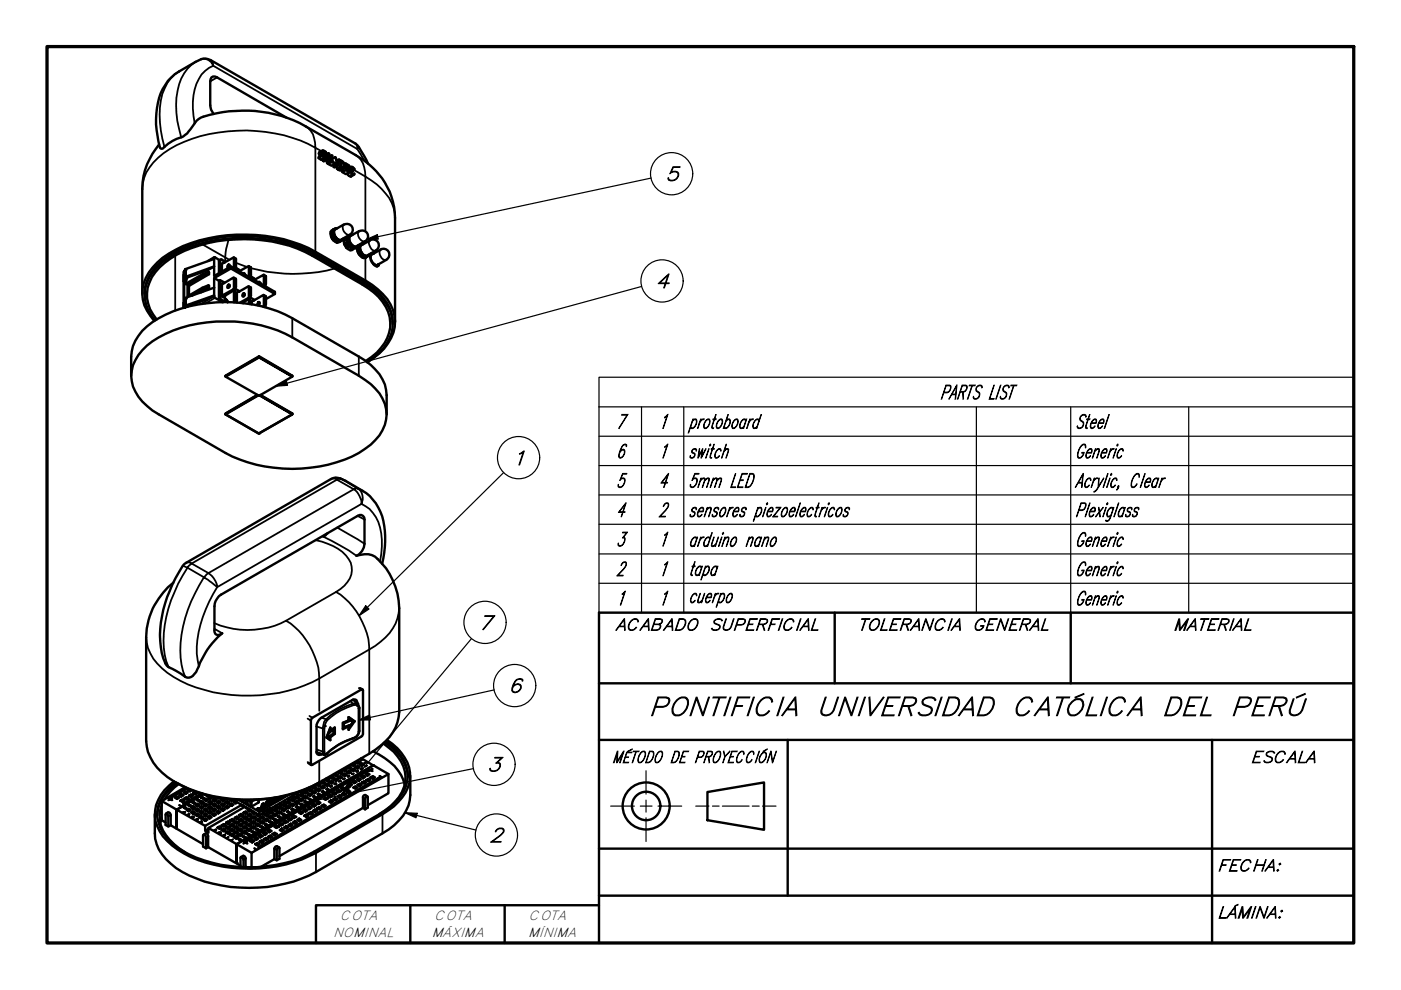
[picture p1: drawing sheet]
<svg xmlns="http://www.w3.org/2000/svg" width="297mm" height="210mm" viewBox="0 0 297 210" stroke-linecap="round" stroke-linejoin="round" font-family="sans-serif">
<!-- layer: Visible Narrow (ISO) -->
<g fill="none" stroke="#000" stroke-width=".38">
<path d="M38 15.1a9 9 0 0 0-4.1 7.7 23.4 23.4 0 0 0 1 8.4M41.5 13.1a8.8 8.8 0 0 0-3.8 6.1 20.3 20.3 0 0 0 .7 9.9M42.7 12.5a2.06 2.06 0 0 1 2.5 1.4l-.2-.7-.4-.5M46 16.4l-1.4 .8M41.3 26.1a13.1 13.1 0 0 1 1.4-10.3l1.6-1.4 .9-.5 30.6 17.7 1.4 2.4M64.8 26.8a4.2 4.2 0 0 1 2 3.5l.1 1a32.5 32.5 0 0 0-20.6-3.2 24.9 24.9 0 0 0-12.8 5.3 8.7 8.7 0 0 0-3.3 6.7M68.1 32l-1.2-.7v22.1M68.3 32.1l-.7 .4M68.4 32.4l-.7 .4M68.6 32.7l-.3 .2M68.7 32.1l-.2 .2M68.7 33.4l-.7 .4"/>
<path d="M68.8 32.9l-.3 .2M69 33.2l-.2 .1M69 32.5l.2 .2M69 33.5l-.7 .4M69.9 33.1h.1M70.5 33.4l.2 .1M71.4 33.9l.1 .1M72.5 35.5l-.8 .5M72.5 34.3l-.2 .1M72.8 34.6l-.5 .2M73 35.2l-.5 .2M73.9 35.3l.2 .2"/>
<path d="M74.2 35.8l-.5 .3M74.4 36.5l-.7 .4M74.4 35.4l-.4 .2M74.7 36.9l-.7 .4M74.7 35.6l-.3 .2M75 35.8l-.6 .4M75.1 36l2.4 1.4M75.4 32.9a4.8 4.8 0 0 1 2.1 4.5M75.4 30.5a1.19 1.19 0 0 1 .4 1.1l.3-.4M77.5 37.4a12.8 12.8 0 0 1 5.9 6.6l.4 2.2M77.5 37.4v11.7M37.1 54.2v11.6"/>
<path d="M43 51.9l4.8 2.7v1M45.4 54.6l-1 .6M46.7 55.2l-.3 .1M48.5 50.8l-.6 2-.1 1.8 .8 .5M50 55.7l2.4 .9M53.2 56.9a34 34 0 0 0 17.7 0M66.5 53.6v.3M70.2 50.2l.3-.2-.3 .2M70.5 49.9l-.3 .2M70.5 50.8l.4-.2-.4 .2M70.5 50.2l-.2 .2M70.7 50.4l1.1 .9"/>
<path d="M70.7 48.6a1.18 1.18 0 0 0 0 1.7M70.8 50.5l-.3 .2M71.1 50.1h.1M71 48.5a1.07 1.07 0 0 0 0 1.6l-.3 .2 .3-.1 .3 .2-.2-.3M71.1 50.7l-.4 .3M71.1 48.6a1.22 1.22 0 0 0 .2 1.7M71.2 48.5a1.21 1.21 0 0 0 .1 1.9M71.3 50.3l.5 .5M71.5 48.4h-.3a1 1 0 0 0-.1 1.7M71.8 51.3l.3-.2-.3 .2M71.8 50.8h.1M71.8 50.8h.6"/>
<path d="M72.1 51h.1M72.1 51l-.3-.2 .3 .3 .4-.1M72.1 51.2l-.3 .1M72.5 50.7l-.4 .2-.3-.1M72.8 50.6l-.4 .4h-.3M72.9 47.6a1.43 1.43 0 0 0 1.3 2.2M73 51.9l.8-.4-.7 .4M73.3 52.3h.1M73.3 52.2v.1M73.3 52.2v.2M73.4 52.4l.7-.4-.7 .5M73.6 52.5h.1"/>
<path d="M73.6 52.5l-.1 .1M73.7 51.3l-.7 .4M73.8 51.6l-.7 .4M73.9 50.1a1.7 1.7 0 0 0 .8 2.4l.7 .1M74 51.9l-.6 .3v.3l-.1-.2M74.2 52.2l-.6 .3M74.2 49.9a1.7 1.7 0 0 0 .9 2.5h.6M74.4 50a1.43 1.43 0 0 0 1.2 2.2M74.5 49.9a1.37 1.37 0 0 0 .7 2.3l.3 .1 .3-.2M74.7 49.8l-.5 .1a1.82 1.82 0 0 0 1.3 2.5h.3l.1-.4M75.9 53.5l.2-.1-.2 .1M76 53.3l-.2 .1"/>
<path d="M76.1 49a1.43 1.43 0 0 0 1.3 2.2M76.1 53.6l1.1 1M76.1 53.6l-.2 .1M76.2 52a1.26 1.26 0 0 0-.1 1.6M76.3 53.8l-.2 .1M76.4 53.8l-.3 .2 .4-.1M76.5 53.4h.1M76.5 53.4l-.4 .2 .4-.2M76.5 53.4l.2 .2M76.5 51.8a1.26 1.26 0 0 0 0 1.6M76.6 54l-.3 .1M76.6 52a1.11 1.11 0 0 0 .2 1.6"/>
<path d="M76.8 53.6l.5 .5M76.8 51.9a.85 .85 0 0 0-.3 1.3l.3 .4-.3-.2M77 51.8l-.3-.1a1.09 1.09 0 0 0-.2 1.7M77 54.5l-.2 .1M77.1 59.7v.4M77.2 54.6h.1M77.2 54.6l.3-.2-.3 .2M77.3 54.1l.2 .1 .5-.1M77.3 54.1h.6M77.3 54.1l.2 .3-.3-.3M77.5 51.2v.3M77.5 54.7v4.8"/>
<path d="M77.7 54.5l-.5 .1M78.3 53.9l-.4 .5h-.4l.5-.1M78.5 51a.91 .91 0 0 0 0 1.4 1.01 1.01 0 0 0 1.2 .7M78.7 53.8l-.1 .1M78.8 55.5a1.36 1.36 0 0 0 1.3 .9M78.9 53.9a1.43 1.43 0 0 0 1.2 2.2M79 53.9a.8 .8 0 0 0-.3 1.2 1.08 1.08 0 0 0 1.6 .9l-.2 .4M79.1 55.9a.95 .95 0 0 0 1 .5M79.2 53.8l-.5 .1-.2 .2M80.1 56.4l-.2 .1M80.7 52.9a1.43 1.43 0 0 0 1.2 2.2M45.4 62.8l-2.9 1.7"/>
<path d="M45.6 63.2l-2.1 1.2M46.7 63.2l-.3 .1M47 63.6l-.3 .2M47.4 63.9l-.3 .1M62 67.5v4M76.1 75.6v4.1M39.4 119.4a1.08 1.08 0 0 1 1.2 .1M40.6 119.5l-.8 .9-1.1-.4M66.9 114.5a11 11 0 0 1 7 4 4.3 4.3 0 0 1-.9 5.7l-1.8 1.3M68.5 113.8l5.4 2.9 1.7 1.1M71.5 111.9l5.8 3.4M72.1 101.4l.3 .1"/>
<path d="M72.4 101.5h-.6l-.4 .2a1.19 1.19 0 0 0-1.2-.1M72.4 101.5l.9 .5M72.4 101.5l4.4 2.5M75 103.7a1.13 1.13 0 0 1 1.7 .9 3 3 0 0 1-.1 2.2 4 4 0 0 0-1.6-3.1zM75 103.7l-3.6-2-30.8 17.8M75 103.7l-30.8 17.8-3.6-2M75.8 109.4l1.5 .7M80.6 119a14.1 14.1 0 0 0-.9-9.4 6.1 6.1 0 0 0-3.1-2.8l-30.6 17.7a26.2 26.2 0 0 0-4.3 14.1l.5 2.7M31 135.1a9.8 9.8 0 0 0 4.5 7.6 28.2 28.2 0 0 0 15.7 4.8 31.4 31.4 0 0 0 16.5-3.6M45.5 132.1a17.8 17.8 0 0 0 15.1-.5 15.4 15.4 0 0 1 7.1 12.3M45.5 133.3l1.6 1M71.2 125.5a15.4 15.4 0 0 1 7.1 12.2"/>
<path d="M71.2 125.5l-10.6 6.1M78.3 137.7v22.1M78.3 137.7l-10.6 6.2M84.6 128.9a10.2 10.2 0 0 1-5 8l-1.3 .8M35.8 141.4a18.6 18.6 0 0 1-.1-12.3 37.2 37.2 0 0 1 4.1-8.7l3.4 2 1-.9a4.2 4.2 0 0 1 1.8 3l-2.8-2.1a28.4 28.4 0 0 0-4.9 17l.5 2.9 .4 1.2M65.2 152.4l.7 .4M65.6 151.8l.6 .4M67.1 154l1.4 .5v4.9l-1.4-.5M67.7 143.9v6.8M67.8 159.7l.3 .2M68.2 152.2l1 .3M68.8 159.3l-.3 .1 .2 .7"/>
<path d="M68.8 154.4v4.9M69.2 152.5a3.1 3.1 0 0 0-.7 2l.3-.1M69.2 152.5l.1 .3M69.3 159.7v.1M74.3 148.6l.5 .6M74.8 149.2a13.9 13.9 0 0 0-5.6 3.3M74.8 149.2a.94 .94 0 0 1 1.1 .2M74.8 149.2l.1 .3M74.9 149.5a12.1 12.1 0 0 0-5.7 3.6l-.4 1.3M74.9 149.5l.8 .1 .2 .2 .1 .4M74.9 156.4v.2M75.3 148.8l.5 .2"/>
<path d="M76 155.1a1.49 1.49 0 0 1-1.1 1.3 15.6 15.6 0 0 0-5.7 3.5l-.4-.3v-.3M76 150.2v4.9M76.1 145.9l.5 .3M76.2 155l-.2 .1M76.2 150.1l-.2 .1M35.6 169.2l.5 .2 .3-.3 .2 .1-.4 .3 .4 .1-.5-.1-.3 .2-.2-.1 .4-.1zM36.2 172.8l-.5 .3M37.9 170.7l.6 .2zM38.7 172.2l.6-.1-.2 .3v-.1zM38.9 171.2l.2 .1 .2-.1-.2-.1h.2a.19 .19 0 0 1-.2 .2 .19 .19 0 0 1-.2-.1zM39 172.2h.2zM39.2 171.4l.2-.2 .2 .2z"/>
<path d="M39.2 171.4l.4-.2-.2 .3zM39.8 170.7h.4h-.3l.1 .2zM39.9 172.7h.2zM40 172.8l.2-.1-.1-.1-.4 .2h.1M40 172.8h-.2M40 170.6l.2 .1M40.1 170.9h.2l-.1-.1 .2-.1 .1 .1zM40.3 170.8l.1-.1v.2zM40.7 173.1h.2l.2 .2-.4-.2-.1 .2 .3 .1h-.1l-.2-.1zM40.7 170.2h.4h-.3l.2 .1zM40.9 170l.3 .1zM41 170.3l.5-.1-.2 .2h-.3z"/>
<path d="M41 170.3h.3zM41.3 170.2l.1 .1zM41.5 173.8l.3-.2 .2 .2-.2 .1zM41.5 173.8l.5-.1-.2 .2zM41.6 169.6l.5-.1v.1h-.4l.1 .2zM41.9 169.8l.5-.1-.2-.1 .2 .1zM42.4 174.3l.3-.2 .2 .1h-.2h-.1l.2 .1-.2-.1-.2 .1 .2 .1zM42.5 169.1h.5h-.4l.1 .2zM42.8 168.9l.3 .1zM42.9 169.3l.4-.2-.2 .1v.1zM42.9 169.2l.2 .1h-.2zM43.8 168.6h-.4l.3 .1-.1-.1h.3"/>
<path d="M44 168.6l-.1 .2h-.1h.1l.2-.2M44.1 177.3l-.4 .2M45.3 176.1l.6-.2zM46.4 176.4l.5 .2-.3-.2-.2 .2 .4 .1h-.4zM47.2 177.1l.4-.2-.1 .1 .3 .1-.3 .2 .1-.2zM48.1 177.6l.4-.1zM49 178.1l.4-.1zM50.5 177.9l.1 .1h.3l-.2 .1zM50.7 177.8l.3 .1zM50.8 178.1l.3-.1 .1 .1-.2 .1zM50.9 178.1l.3-.1-.2 .2zM51.2 170.7l.1 .1"/>
<path d="M51.2 169.6v.3M51.4 177.5l.5-.2v.2h-.4l.2 .1zM51.6 178.3l.4 .2 .5-.1-.4 .2 .4 .3-.5-.2-.4 .2 .3-.3zM51.6 169.6v.5M51.9 177.5h.2v.1h-.4h.2zM51.9 177.5h.2l-.2 .1zM52.1 171.2l.2 .1M52.1 169.6v.8M52.3 176.9h.5h-.3l.1 .2zM52.5 169.6v1.1M52.6 176.8h.2zM52.7 177l.2 .1z"/>
<path d="M52.9 176.9l.1 .1zM53 176.9l-.3 .2M53 176.9l-.3 .1v.1M53 171.8l.1 .1M53 169.9v1.1M53.2 176.4l.6-.1-.5 .1 .2 .1zM53.3 171.8v.1M53.4 169.9v1.1M53.5 176.6l.5-.2-.2-.1 .3 .1zM53.8 179.9l.2-.1 .4 .3-.1 .1zM54.2 175.9l.5-.2-.4 .2 .1 .1zM54.5 175.9h.4l-.2 .2z"/>
<path d="M54.5 176l.2 .1zM54.8 169.6v.6M55.1 175.3h.5l-.4 .1h.2zM55.4 175.2h.2zM55.4 175.4l.4 .1h-.4zM55.6 170.7v.3h.3l.3-.1-.1-.2M55.6 175.4h.3zM55.6 170.6l.2 .1M55.7 172.4v.4M56 174.8l.5-.1v.1h-.4l.2 .1zM56 172.2v.6M56.1 170.6l-.2 .1"/>
<path d="M56.4 174.9h.4l-.2 .1zM56.5 170.2l-.1 .1 .4 .2 .3-.3M56.5 174.9h.2zM56.6 170.1l.1 .1M56.6 171.9v.5M56.9 171.7v.5M57 174.2h.4l-.4 .1h.2zM57 170.1l-.2 .1M57.2 174.1l.3 .1zM57.3 174.3v.2l.4-.2-.2 .2zM57.3 169.7l.1 .3h.3l.3-.3M57.5 174.2l.2 .1z"/>
<path d="M57.5 169.5l.1 .1M57.5 171.4v.5M57.8 173.7h.5l-.2-.1h.3v.1h-.4l.1 .1zM57.8 169.5l-.1 .1M57.8 171.2v.5M58.1 173.8h.6l-.5 .1 .2 .1zM58.2 179.9l.5 .3M58.2 169.2l.2 .3h.4l.1-.3M58.4 170.9v.5M58.7 170.7v.5M58.8 173.2l.4-.1-.3 .1 .2 .1zM59.1 173.1h.2z"/>
<path d="M59.2 173.4l.4-.2zM59.2 170.3v.6M59.5 168.9h.1M59.6 170.2v.5M59.7 172.6h.6h-.5l.2 .2zM60.1 172.8l.4-.2-.2 .3zM60.1 172.8h.4zM60.1 169.8v.5M60.5 169.6v.6M60.8 172.2l.2-.3 .2 .1zM61.1 169.3v.5M61.2 172.1l.2 .1-.4 .1 .2-.1z"/>
<path d="M61.2 172.2l.1-.1v.1zM61.4 169.1v.5M61.7 171.6l.3-.2zM61.9 171.7l.5-.1-.2 .2h-.3zM62 171.7h.2l-.2 .1zM62 168.8v.5M62.2 171.6l.1 .1zM62.3 168.6v.5M62.6 171.1l.4-.2zM62.8 171.2l.4-.1-.1-.1 .2 .1zM62.9 168.2v.6M63.2 168.1v.5"/>
<path d="M63.5 170.5l.4-.1zM63.8 167.7v.6M63.8 170.6l.4-.1-.3 .1 .1 .1zM63.8 170.6l.2 .1h-.2zM64.1 167.6v.5M64.5 170l.3-.2zM64.6 167.4v.4M64.7 170.1l.1 .1h.2l-.2-.2h.4h-.3l.1 .2h-.3zM65 167.3v.2M65.2 161.6l.7 .4M65.3 169.5l.3-.2h.1zM65.5 167v.2"/>
<path d="M65.6 169.5h.5l-.4 .2zM65.7 169.6l.3-.1zM65.9 166.8v.2M66.3 168.9l.4-.1zM66.4 166.6v.1M66.5 169l.2 .1 .2-.1-.1 .1h-.3zM66.7 168.9h.3zM66.8 166.4v.1M67.2 168.4l.4-.2zM67.4 168.5h.4l-.2-.1h.3v.1l-.4 .1h.1zM67.4 166.1v.1M67.7 161.3v4.7"/>
<path d="M68.1 167.9l.4-.2zM68.3 165.6v.1M68.4 168.1l.4-.2zM68.6 165.4v.1M69.1 167.4l.4-.2zM69.2 165.1v.1M69.3 167.4l.4-.1-.2 .2zM69.3 167.4h.4l-.1 .1zM70.2 166.6l.2 .1-.4 .1h.2zM70.2 166.7h.2zM70.9 166.2l.4-.1-.2 .2zM70.9 166.2l.2 .1z"/>
<path d="M71.1 166.1l.2 .1zM71.8 165.7l.4-.1-.1-.1 .2 .1zM72.8 165.1h.4h-.2v.2zM72.8 165.2l.2-.1zM73.7 164.6v.1l.3-.1-.2 .2zM73.8 164.6h.4zM74.6 164.1l.5-.1-.2 .2zM74.7 164.1h.2zM75.6 163.5v.1l.3-.1-.2-.1 .2 .1-.2 .2zM76.4 161.3l.4-.2zM76.4 163h.4l-.1-.2 .2 .2h-.4l.1 .2zM77 169.1l.4 .3"/>
<path d="M77.2 161.8h.3zM77.4 162.5l.4-.2zM77.5 161.8l.2-.2zM78.1 163l.5 .2 .3-.2h.2l-.4 .3 .4 .2-.5-.1-.4 .1h-.1l.4-.2zM80.4 164.6l.6 .2zM81.1 172.6v4.1M52.1 182l-.5 .3M67 180.8v4.1"/>
</g>
<!-- layer: Visible (ISO) -->
<g fill="none" stroke="#000" stroke-width=".51">
<path d="M33.7 30.6a14.6 14.6 0 0 0-3.5 9.5v22M45.3 24.2a3.1 3.1 0 0 1-.7-1.9v-5.1a.88 .88 0 0 1 .4-.9 .88 .88 0 0 1 1 .1l14.7 8.5M67.6 33.5l.6 .4 .8-.4M68.3 32.9l.5 .4 .1-.3a.9 .9 0 0 1-.5-1.1l.1-.1 .6 .4v.3l-.6-.4v.3a.91 .91 0 0 1 .5 1.1l-.7-.4M68.3 32.9l-.7 .3v.3M68.3 32.9v.2M68.3 33.1l-.7 .4M68.4 31.9l-.7 .4-.1 .2 .3 .6M68.6 33.8l-.1 .3M68.8 32.6l.3-.1-.3 .2M69 33.9l.2 .2M69.2 33.7l-.7 .4 .1 .1 .7-.4"/>
<path d="M69.6 32.5l.2 .1 .4 1.7-.3-.6-.4-.3-.2 .4-.1-.1zM69.6 34.6v.2l.7-.5 .8 .5M69.6 32.5l-.6 .3M69.7 32.7l.1 .8-.3-.2zM69.9 33.7l-.7 .4 .1 .5M69.9 33.1l.6-.1v1.3l.6 .3M70 34.1l-.7 .5 .9-.3M70.3 32.9v1.4M70.5 34.1v.2M70.7 34.9v.5M71.1 34.6v.2l-.8 .4-.7-.4M71.1 33.3l.4 1 .4-.5 .1 .1-.4 .6v.6l-.2-.1v-.6z"/>
<path d="M71.1 33.3l-.6 .3M71.4 35.2v.6l.7-.4 .8 .3M71.4 35.8l.7 .3M71.4 35l-.7 .4 .2 .1 .7-.4M71.4 34.4l-.3 .2M71.9 34.1l.2-.2a1.24 1.24 0 0 1 .9 1.8h-.1M71.9 33.8l-.5 .2M72.1 33.9v1.5M72.3 34.2a.88 .88 0 0 1 .5 1.3l-.5-.2zM72.6 35.8v.7l.7-.5 .7 .5M72.9 35.7l-.8 .4M73 35.7l-.9 .4"/>
<path d="M73 34.8l.3-.2 .7 .6M73.3 34.6v1.4M73.6 36.8l.2 .3 .4 .3M73.6 36l.4-.2-.5-.3v.5l.5 .5-.7 .4-.7-.4M73.7 35.4l.3-.2-.5-.3v.4l.5 .3v.2M74.4 35.4a.66 .66 0 0 1 .7 .6l-.5-.5a.74 .74 0 0 0-.2 .8 .74 .74 0 0 0 .7 .5v.2a1.06 1.06 0 0 1-.7-1.6zM74.4 35.4l-.4 .2M74.4 36.4l.7-.4-.7 .4M74.9 37l-.7 .4h.2l.7-.4M78 34.7l-.9-1.8a6 6 0 0 0-1.7-2.4l-30.8-17.8a2.77 2.77 0 0 0-3.1 .4 15.7 15.7 0 0 0-5.9 4 14.7 14.7 0 0 0-2.2 11.7l.5 2.5 .5 .2a11.3 11.3 0 0 1 4.5-2.6 13.2 13.2 0 0 0 2.8-3.3 4.7 4.7 0 0 1 2.7-1.2 27.6 27.6 0 0 1 20.4 2.4l10.6 6.1a15.4 15.4 0 0 1 8.4 13.3v22M39 58.2v1.5l.1-1.5M39 59.7h.1h-.1v-1.4v1.4l.4 .3v.2"/>
<path d="M39.1 58v1.5zM39.1 58.1v1.4zM39.1 58.1v1.5zM39.1 59.4l.1 .1-.1 .2M39.1 57.8v1.6v-1.4M39.1 59.3h.1M39.1 59.4h.1M39.2 57.8l-.3-.2v7.6M39.2 57.4v1.6zM39.2 57.4v1.7zM39.2 57.5v1.7zM39.2 57.6v1.6z"/>
<path d="M39.2 57.4h.1M39.2 57.2v1.6zM39.2 57.2v1.7zM39.2 57.3v1.7zM39.2 58.8l.1 .2-.2 .3M39.2 58.8h.1M39.3 57.1v1.7zM39.3 58.7h.1M39.3 57.2h-.1M39.4 60l.3-1.2 4.3-1.5 1.4-.8v2l3.6-2v.4l-3.6 2.1v2M42.9 58.1v.4l-3.1 1.9M44.2 57.6l.1 .5"/>
<path d="M44.2 58l-1.3 .5M45.4 59l1 .5 .3-.1M45.4 54.9l-6.1 2.2v1.6l6.1-2.2 .1-2 1 .7M45.5 54.5l-1.4 .8M46.4 59.5v4l.3 .3-1.1-.6-.2-.6-1.4 .8-4.3 1.7M46.8 55l-.4 .3v2.6M47.4 60h.1M47.4 55.7h.1M47.6 55.7v-.3l-.6-.4-.3 .1v2.7M47.6 59.9l-.9-.5v3.8l.1 .3 .6 .4h.2l.1-.2v-1l2.1-1.3M48.3 56.3l.2-.2 .2 .1-.3 .5h-.2zM48.6 56.4h.1"/>
<path d="M48.7 56.3l-.2 .4M49 56.9l9.3 5.4-1.9 1.1M49 56.5l9.3 5.4v.4M49.6 58.9l.4 .2M49.6 54.6l.4 .2M50 56.9l.7 .3 .2 .3M50 59.1v1.7zM50 56.5l-.4 .4-.1-2.3-2.4 1.3v1.7M50 54.8v1.7zM50 56.5l-.2 .6M50.7 57.5l2.1-1.1v2.3l.3-.4M51.6 58l.2-.1 .1 .3"/>
<path d="M51.8 58.1h.1M52.8 56.4l.3 .3M53.1 58.7l.7 .3 .2 .3M53.1 56.7l.1 1.6zM53.2 58.3l-.1 .5M53.9 59.3l2-1v2.3l.4-.4M54.7 59.9l.4-.1v.2M55.9 58.3l.4 .2M56.3 58.5l.1 1.7zM70.1 49.2h.3M70.5 49.9l-.3 .2M70.5 48.7a.82 .82 0 0 0-.3 1.3 1.66 1.66 0 0 0 1.6 1.4l.2-.1"/>
<path d="M70.6 50.2l-.3 .2M70.7 50.4l1.1 .9M70.7 50.4h.1M70.8 50.5l-.4 .2M71.1 50.7l-.4 .3M71.4 51v.5M71.5 48.4a1.07 1.07 0 0 0-1.1 .7 1.07 1.07 0 0 0 .3 1.2M71.8 51.3h.1M72.8 50.6l-.3 .4-.7 .3M72.9 50.8l.8 .5M72.9 47.6l-1.8 1M72.9 47.6a1.24 1.24 0 0 1 1.7 .5 1.24 1.24 0 0 1-.4 1.7"/>
<path d="M73.3 52.2v.1M73.4 52.2h.1M73.6 52.5h.1M73.6 52.5l.6-.3v.9M73.6 52.5l-.1 .1M73.7 50.4h-.4a1.38 1.38 0 0 0 .2 2.1 .96 .96 0 0 0 1.3 .4l.1-.2M73.7 51.3l-.7 .4M73.8 51.6l-.7 .4M74 51.9l-.7 .3M74.2 49.8l-1.8 1M74.7 49.8a1.07 1.07 0 0 0-1.1 .7 1.07 1.07 0 0 0 .3 1.2 1.11 1.11 0 0 0 .9 .9 1.11 1.11 0 0 0 1.1-.5M75.8 52.4a2.14 2.14 0 0 0 1.4 2.3l.5-.1"/>
<path d="M75.8 52.4l.1 .1M75.9 52.1h.1M76 53.3l-.2 .1M76.1 49l-1.7 1M76.1 53.6l1.1 1M76.1 53.6l-.2 .1M76.1 53.5v.1M76.2 49a1.24 1.24 0 0 1 1.7 .5 1.24 1.24 0 0 1-.5 1.7M76.2 52a1.18 1.18 0 0 0-.1 1.6M76.2 52l-.3 .1M76.3 53.8l-.2 .1M76.6 54l-.3 .1"/>
<path d="M77 51.8l-.2-.1-.6 .3M77.1 54.5v.2M77.2 54.6h.1M77.4 51.2l-1.8 1M78.3 53.9l-.6 .6-.5 .1M78.5 50.9a1.24 1.24 0 0 1 1.7 .5 1.24 1.24 0 0 1-.5 1.7M78.5 51l-1.9 1M78.7 53.8h.5l-.3-.1a1.19 1.19 0 0 0-.2 1.7l.7 .8 .4 .3 .4-.1 .1-.4M79.7 53.1l-1.8 1M80.2 56.3v.1M80.2 56.1l-.1 .1M80.3 56h.1"/>
<path d="M80.3 56.1l-.4 .4M80.7 52.9a1.24 1.24 0 0 1 1.7 .5 1.24 1.24 0 0 1-.5 1.7M80.7 52.9l-1.8 1M81.9 55.1l-1.8 1M27.8 79.7v-4.1a10 10 0 0 1 5.9-8.1 31 31 0 0 1 28.3 0l14.1 8.1a12.2 12.2 0 0 1 5.5 5.9l.4 2.3v4.1M30.2 74.3a22 22 0 0 1 13.7-5.9 30.2 30.2 0 0 1 18.1 3.1l14.1 8.2a11.2 11.2 0 0 1 5.8 7 7.9 7.9 0 0 1-3.3 7.6 25 25 0 0 1-14.7 5 30.4 30.4 0 0 1-16.1-3.3l-14.1-8.1a10.8 10.8 0 0 1-5.8-7.1 7.5 7.5 0 0 1 2.3-6.5zM30.7 62.5a9.3 9.3 0 0 1 4.4-7.8 30.3 30.3 0 0 1 21.2-4.4 27.9 27.9 0 0 1 10.2 3.3l10.6 6.1a11.5 11.5 0 0 1 6.1 7.5v1.5M32.7 68a8.1 8.1 0 0 1-2.2-8 12.6 12.6 0 0 1 6.8-7.1 34.1 34.1 0 0 1 28-.4l12.2 7a12.8 12.8 0 0 1 5.8 6.2 7.9 7.9 0 0 1-1.8 8.2l-1 1-2.6 1.9M32.8 67.9a7.8 7.8 0 0 1 .5-11.3 23.7 23.7 0 0 1 14.5-6 32 32 0 0 1 18.7 3.3l10.6 6.2a11.4 11.4 0 0 1 6 7.1 8.9 8.9 0 0 1-4 8.7l-1.2 .9M33.2 67.7a7.7 7.7 0 0 1 .6-11 23.4 23.4 0 0 1 14.1-5.8 30.6 30.6 0 0 1 18.3 3.3l10.6 6.1a11.3 11.3 0 0 1 5.8 6.9 8.5 8.5 0 0 1-3.8 8.5l-1.3 .9M39 64.2v1zM39.1 64.1v.1"/>
<path d="M39.1 65.2v-1.5v1.5v-1.4v1.4v-1.3v1.3v-1.3l-.1 1.3M39.2 63.5v1.7zM39.2 65.1h.1M39.2 65.2h.1M39.2 63.3v1.7zM39.2 63.4v1.7zM39.2 63.3v1.6zM39.2 65v.1M39.2 63.5l-.1 .2M39.2 63.3h.1M39.3 63.2v1.7zM39.3 64.8l-.1 .2"/>
<path d="M39.8 60.4v2.4l3.1-1.8v.4M39.8 60.4l.3 .2M40.1 62.6v-2l4.2-2.5-.1-.5-1.3 .5-3.8 2.3v3.3M44.2 60.9l-1.3 .5-2.2 1.3M44.2 60.5l-1.3 .5M44.3 61l-.1-.5 .1 .5-1.7 1M45.4 61l-6.1 2.2v1.6M45.4 61v1.6l-6.1 2.2M47.4 62.5l.3 .2M47.6 63.9l-.4 .1M47.7 63.6l.3 .3M47.7 63.5h.1"/>
<path d="M47.8 63.5l.3 .2 .2 .3M47.8 63.5l.1 .4 .2-.1-.1-.2M47.8 63.5l.2 .2M47.8 63.5l.2 .1M47.8 63.5l.1 .1M47.8 79.7l7.1-4v-.2l7 4.2M47.9 63.7h.1M48 63.6l.3 .4M48 63.6v.1M48.1 63.7l.1 .3M48.3 64h-.1M48.5 60.4h.1l.1 .3-.3 .4-.2-.1v-.2z"/>
<path d="M48.5 60.8h.1M48.7 60.6l-.2 .4M49.5 61.3v-2.5l-2.4 1.4v2.6l.2 .2 .4-.2-.3-.2M49.5 61.3l-2.4 1.5M49.5 61.3l.3 .1M49.6 61.6v2.5M49.8 61.4v2.7M49.9 61.2l.9 .6M50 60.7l-.4 .5M50 60.8l-.2 .6M50.2 64.2v-2.2l2.5-1.3v2.5l-1.8 1M50.6 61.8l.1 .1"/>
<path d="M51.4 62.4l.4-.2a.46 .46 0 0 1-.2 .7l-.2-.3zM51.5 64.2l.1 .1M51.7 62.6h.1M51.9 62.4l-.3 .4M52.7 63.2l.3 .1M52.8 63.4v1M52.8 60.7l.3 .2M53 63.2l-1.6 1M53 63.2v1.3M53.1 63.1l.9 .5M53.1 60.9l.1 1.7zM53.1 62.6l-.3 .4"/>
<path d="M53.2 62.6l-.2 .6M53.4 64.6v-.7l2.5-1.4v2.4l-.1 .1M53.8 63.7h.1M54.8 64h.2l.1 .4-.2 .2-.3 .1-.1-.2zM54.9 75.5l-7 4.2M54.9 75.8l7.1 4.1-7.1-4.2v.1l-7.1 4.1M55.1 64.2l-.2 .5M55.9 65l.2 .1M55.9 62.6l.4 .2M56.3 62.8l.1 1.7zM56.3 64.4l-.4 .5M56.4 64.5l-.2 .6"/>
<path d="M56.4 60.2l-.1 .5M62 79.7l-7.1-4-7.1 4.1 7.1 4.1 7.1-4M54.5 83.7l-6.7 4 6.8-3.9M54.7 83.8l-6.9 4.1 7.1 4 7.1-4M54.7 83.9l-6.9 4 7.1 4 7-4M55.1 83.9l6.9 4-6.9-4.1 6.9 3.9M55.2 83.7l6.7 4M69.5 113.1l-1 .7M81 119.5a18.6 18.6 0 0 0-.4-11 9.8 9.8 0 0 0-3.8-4.5l-3.5-2a3.1 3.1 0 0 0-3.1-.4l-31.1 18a26.9 26.9 0 0 0-5.1 16.3 9 9 0 0 0 1.6 5.4l2.8 1.5a1.87 1.87 0 0 0 2.1 .7l1.1-1a19.2 19.2 0 0 1 5.5-8.2 .91 .91 0 0 1-1.1 .3 .91 .91 0 0 1-.5-1v-5a3 3 0 0 1 1.4-2.5l28.9-16.7a.88 .88 0 0 1 1-.1 .88 .88 0 0 1 .5 .8v5.2a2.94 2.94 0 0 1-1.7 2.5 5 5 0 0 1 3.9 .2 14.5 14.5 0 0 1 5.1 10.9v22.1a10.2 10.2 0 0 1-5 8l-11.9 6.9M36.8 123.5a15.2 15.2 0 0 0-5.8 11.6v22a10.6 10.6 0 0 0 5.8 8.5 33.5 33.5 0 0 0 30.9 .3M66.1 152.3l10.5-6.1h.3l.1 9.4-.2 .5-10.7 6.1-.2-.2v-9.2zM69.8 155l.1 .3"/>
<path d="M69.8 156.2h.1M69.8 156.2v.3M69.9 154.9v.4l.9-.7v.9l-.9 .7v.4l-.4-.4zM70 154.3l-.8 2.1 .8 .5M70 154.9l1-.6v1.3l-1 .7v.6l-.7-.5M70 154.3v.7l1-.7M70 154.3l-.8 2.1M70.7 154.7v.8M70.8 155.5l-1 .7M72.7 154.6l1.2-.6v.7M72.9 153.4l1.2-.5v-.4l.8 .6-.8 1v-.3l-1.2 .5zM73.9 152.1v.7l-1.2 .5v1.3v-1.3l1.2-.5v-.7l1.3 .8z"/>
<path d="M73.9 154.1v.6M74.1 153.8l-1.2 .4M74.9 148.3l1 1.1 .3 .7v4.9a1.83 1.83 0 0 1-1.3 1.6 14.5 14.5 0 0 0-5.9 3.4l-.3 .1-1.6-.6M74.9 153l-.8 1.1M75.2 152.9l-1.3 1.8M75.8 149.2a.68 .68 0 0 0-.3-.8 .68 .68 0 0 0-.8 0l-6.6 3.8-.5 .6-.5 .8v5.8a.65 .65 0 0 0 .4 .6 .65 .65 0 0 0 .8-.1M76.3 145.9l.5 .2M79.1 159.3a12.7 12.7 0 0 1 6.4 6l.3 1M81.3 157.6a9.6 9.6 0 0 1 4.7 7.1 8.1 8.1 0 0 1-3.2 6.2l-2.4 1.7M81.5 157.4a9.6 9.6 0 0 1 5 7.3M81.8 157.1a9.8 9.8 0 0 1 4.7 7.3 9.9 9.9 0 0 1-5.7 8l-14.2 8.2a29.8 29.8 0 0 1-18 3 25.4 25.4 0 0 1-11.3-4.1 8.8 8.8 0 0 1-4-7.4 9.3 9.3 0 0 1 3.9-6.3M82 156.9a10.2 10.2 0 0 1 4.9 6.9 7.7 7.7 0 0 1-2.4 6.2l-1 1-2.4 1.6-14.1 8.2a31.3 31.3 0 0 1-28 .1 11.9 11.9 0 0 1-6-6.8 7.7 7.7 0 0 1 2.8-7.5l1.1-1"/>
<path d="M34.3 170.7a6.9 6.9 0 0 0 1.6 7.3l2.1 1.9 1.2 .8M34.3 173.5l-.3 1M35.1 174.4l-.8-.5v-4.1l3.2 1.9v4v-4l6 3.4v1l.7 .5v-1.1l6 3.5v4v-4l3.1 1.8M35.2 172.5l.4-.3a.54 .54 0 0 1 .6 .6v2.2l6.9 4M36.2 168.9l.2 .1 3.3-1.9-3.3 1.9zM36.2 175l-.5 .2-.6-.3v-2.1l.2-.3 .4 .6v2.1M37.1 169.1l.4-.2 .5 .2-.5 .3zM37.5 175.6v.1M37.5 166a9.4 9.4 0 0 0-4.2 6.8M37.5 168.9v.5M37.9 166.2a11.1 11.1 0 0 0-3 3.3M38 168.6l.4-.3 .5 .3-.5 .3z"/>
<path d="M38.2 169.8l.5-.3 .4 .3-.4 .2zM38.4 168.3v.6M38.7 169.5v.5M38.9 168.1l.5-.3 .4 .3-.4 .2zM39.1 169.3l.5-.3 .5 .3-.5 .2zM39.2 166.9l-4.9 2.9M39.4 167.8v.5M39.4 167l-3.2 1.9M39.6 171.7l.4-.2 .4 .2-.4 .3zM39.6 169v.5M40 171.5v.5M40.1 168.7l.4-.3 .5 .3-.5 .3z"/>
<path d="M40.2 167.4l-.4 .1 .5 .3 .4-.3M40.3 167.4v.4M40.4 171.2l.5-.3 .5 .3-.5 .3zM40.4 172.2l.5-.2 .4 .2-.4 .3zM40.5 168.4v.6M40.9 170.9v.6M40.9 172v.5M41 168.2l.4-.3 .4 .3-.4 .2zM41.3 172.8l.5-.3 .4 .3-.4 .2zM41.3 171.7l.5-.3 .5 .3-.5 .3zM41.4 170.7l.4-.3 .5 .3-.5 .2zM41.4 167.9v.5"/>
<path d="M41.8 171.4v.6M41.8 172.5v.5M41.8 170.4v.5M42.2 173.3l.5-.3 .4 .3-.4 .2zM42.2 172.2l.5-.3 .5 .3-.5 .3zM42.3 170.2l.4-.4 .5 .4-.5 .2zM42.3 171.2l.4-.3 .5 .3-.5 .2zM42.7 168.2l-3.8 2.2 .2 .1 3.8-2.2-3.8 2.2-.2-.1M42.7 171.9v.6M42.7 173v.5M42.7 169.8v.6M42.7 170.9v.5"/>
<path d="M43.1 173.8l.5-.3 .4 .3-.4 .2zM43.1 172.7l.5-.3 .4 .3-.4 .3zM43.1 168.4l-5.6 3.3 5.7-3.3M43.2 176.9l.6-.2 .3 .3v2.6l6.9 4M43.2 170.7l.4-.3 .5 .3-.5 .2zM43.2 171.7l.4-.3 .5 .3-.5 .2zM43.2 169.6l.5-.3 .4 .3-.4 .2zM43.6 172.4v.6M43.6 173.5v.5M43.6 170.4v.5M43.6 171.4v.5M43.7 169.3v.5"/>
<path d="M44 173.3l.4-.4 .5 .4-.5 .2zM44 172.2l.5-.3 .5 .3-.5 .2zM44.1 171.2l.4-.3 .5 .3-.5 .2zM44.1 170.1l.5-.3 .4 .3-.4 .3zM44.1 169.1l.5-.3 .5 .3-.5 .2zM44.1 179.6l-.4 .3-.6-.4v-2.5a.51 .51 0 0 1 .6 .5v2.4M44.2 175.7l-.7 .4M44.4 172.9v.6M44.5 170.9v.5M44.5 171.9v.5M44.6 168.8v.5M44.6 169.8v.6"/>
<path d="M44.9 172.7l.5-.3 .4 .3-.4 .2zM45 170.6l.5-.3 .4 .3-.4 .3zM45 171.7l.4-.3 .4 .3-.4 .2zM45 169.6l.5-.3 .5 .3-.5 .2zM45.4 171.4v.5M45.4 172.4v.5M45.5 169.3v.5M45.5 170.3v.6M45.8 171.1l.6-.2 .4 .2-.4 .3zM45.8 172.2l.5-.3 .4 .3-.4 .2zM45.9 170.1l.5-.3 .4 .3-.4 .2zM46 169.1l.4 .2 .3-.1"/>
<path d="M46.1 175.5l.4-.3 .5 .3-.5 .2zM46.3 171.9v.5M46.4 169.8v.5M46.4 170.9v.5M46.4 169.1v.2M46.5 175.2v.5M46.7 171.6l.5-.2 .5 .2-.5 .3zM46.8 170.6l.4-.3 .5 .3-.5 .3zM46.8 169.6l.5-.3 .5 .3-.5 .2zM47 175l.4-.3 .5 .3-.5 .2zM47 176l.4-.3 .5 .3-.5 .2zM47.2 170.3v.6"/>
<path d="M47.2 171.4v.5M47.3 169.3v.5M47.4 174.7v.5M47.4 175.7v.5M47.7 171.1l.4-.2 .5 .2-.5 .3zM47.7 170.1l.5-.3 .4 .3-.4 .2zM47.9 175.5l.4-.3 .5 .3-.5 .2zM47.9 176.5l.4-.3 .5 .3-.5 .3zM47.9 174.4l.5-.2 .4 .2-.4 .3zM48.1 170.9v.5M48.2 169.8v.5M48.3 175.2v.5"/>
<path d="M48.3 176.2v.6M48.4 174.2v.5M48.6 170.6l.5-.3 .4 .3-.4 .3zM48.7 177l.5-.2 .5 .2-.5 .3zM48.8 176l.4-.3 .5 .3-.5 .2zM48.8 169.5h-.2l.5 .3 .4-.2M48.8 173.9l.5-.3 .5 .3-.5 .3zM48.8 175l.5-.3 .4 .3-.4 .2zM49.1 169.5v.3M49.1 170.3v.6M49.2 175.7v.5M49.2 176.8v.5"/>
<path d="M49.3 173.6v.6M49.3 174.7v.5M49.6 177.5l.5-.2 .4 .2-.4 .3zM49.7 176.5l.4-.3 .4 .3-.4 .3zM49.7 174.4l.5-.2 .5 .2-.5 .3zM49.7 175.5l.5-.3 .4 .3-.4 .2zM49.8 173.4l.4-.3 .5 .3-.5 .2zM49.8 169.8l-.3 .2 .5 .3 .4-.2M50 169.9v.4M50.1 176.2v.6M50.1 177.3v.5M50.2 174.2v.5"/>
<path d="M50.2 175.2v.5M50.2 173.1v.5M50.5 177l.5-.2 .4 .2-.4 .3zM50.5 176l.6-.3 .4 .3-.4 .2zM50.6 174.9l.5-.2 .4 .2-.4 .3zM50.7 172.8l.4-.2 .5 .2-.5 .3zM50.7 173.9l.4-.3 .5 .3-.5 .3zM50.7 169.6l.8 .4M51 176.8v.5M51.1 174.7v.5M51.1 175.7v.5M51.1 170.6l.3 .3"/>
<path d="M51.1 170.7l-7.6 4.4M51.1 172.6v.5M51.1 173.6v.6M51.2 170.6v.1M51.4 170.7v.2l-.1-.1M51.4 176.5l.5-.3 .5 .3-.5 .3zM51.5 169.6v.4l1 .5M51.5 174.4l.5-.2 .5 .2-.5 .3zM51.5 175.4l.4-.2 .5 .2-.5 .3zM51.5 170.8h.1M51.6 173.3l.4-.2 .5 .2-.5 .3zM51.6 172.3l.5-.2 .4 .2-.4 .3z"/>
<path d="M51.9 171l-7.7 4.5M51.9 175.2v.5M51.9 176.2v.6M52 173.1v.5M52 174.2v.5M52.1 171.2l.2 .2M52.1 172.1v.5M52.3 171.2l-.1 .2M52.3 171.4h.2M52.4 175.9l.4-.2 .5 .2-.5 .3zM52.4 174.9l.5-.2 .4 .2-.4 .3zM52.5 173.8l.4-.2 .4 .2-.4 .4z"/>
<path d="M52.5 172.8l.5-.2 .4 .2-.4 .3zM52.6 169.6l.6 .4 .7-.4M52.8 175.7v.5M52.9 171.5l-.4 .3 .5 .3 .3-.2M52.9 173.6v.6M52.9 174.7v.5M53 171.7l.1 .2 .1-.2M53 178.3l.5-.3 .4 .3-.4 .3zM53 171.7v.4M53 172.6v.5M53.1 169.6h.2M53.2 171.9h.1"/>
<path d="M53.3 175.4l.5-.2 .4 .2-.4 .3zM53.3 174.4l.5-.3 .4 .3-.4 .3zM53.3 173.3l.5-.2 .5 .2-.5 .3zM53.5 178v.6M53.8 172.1l-.4 .2 .4 .3 .4-.2M53.8 174.1v.6M53.8 175.2v.5M53.8 172.1v.5M53.8 173.1v.5M53.9 177.8l.5-.3 .4 .3-.4 .2zM54.1 179l.4-.3 .6 .3-.6 .2zM54.2 174.9l.5-.3 .4 .3-.4 .3z"/>
<path d="M54.2 173.8l.5-.2 .5 .2-.5 .3zM54.4 177.5v.5M54.5 171.5a.56 .56 0 0 1 .9 .1l-.2 .2a.57 .57 0 0 1-.7-.3zM54.5 178.7v.5M54.7 172.6l-.4 .2 .4 .3 .4-.3M54.7 174.6v.6M54.7 172.6v.5M54.7 173.6v.5M54.8 177.3l.4-.3 .6 .3-.6 .2zM54.8 179.6l25.5-14.7 .1 .1-25.5 14.7zM54.9 169.6l-.1 .6-1.4 .8h-.4l-.5-.3v-1.1M55 172.1v.7"/>
<path d="M55.1 178.4l.4-.2 .4 .2-.4 .3zM55.1 174.3l.5-.2 .5 .2-.5 .3zM55.2 173.3l.4-.2 .5 .2-.5 .3zM55.2 177v.5M55.5 178.2v.5M55.6 170.7l-.2 .4 .3 .3h.3l.3-.3-.2-.4M55.6 170.7h.1M55.6 173.1v.5M55.6 174.1v.5M55.7 170.5l-.1 .2M55.8 170.4h.1zM55.8 170.6l.1 .3"/>
<path d="M55.8 176.7l.4-.3 .4 .3-.4 .3zM55.8 170.4l-.2 .1M55.8 170.4l-.1 .1M55.9 170.5v.1M55.9 177.9l.5-.3 .5 .3-.5 .3zM56 170.5l.1 .2M56 170.5h.1M56.1 173.8l.4-.2 .5 .2-.5 .3zM56.1 172.8l.5-.3 .4 .3-.4 .3zM56.1 170.7h.1M56.2 176.4v.6M56.4 177.6v.6"/>
<path d="M56.5 170l-.2 .6 .3 .2 .6-.2-.2-.6M56.5 173.6v.5M56.5 170h.1M56.6 172.5v.6M56.6 169.9h.2zM56.6 170.1l.2 .2M56.6 176.2l.5-.3 .5 .3-.5 .2zM56.6 169.9l-.1 .1M56.6 171.9v.4M56.7 169.9l-.1 .1M56.8 170v.1M56.9 177.4l.4-.3 .5 .3-.5 .2z"/>
<path d="M57 173.3l.4-.3 .5 .3-.5 .3zM57 170l-.2-.1 .2 .1M57 172.2l.5-.2 .4 .2-.4 .3zM57.1 175.9v.5M57.3 177.1v.5M57.4 169.5l-.2 .5a.5 .5 0 0 0 .9 0l-.2-.5M57.4 169.5h.1M57.4 173v.6M57.5 172v.5M57.5 169.4l.4 .1M57.5 169.6h.2M57.5 171.3v.5"/>
<path d="M57.6 169.3l-.1 .2M57.7 169.5v.3M57.7 169.4l-.3 .1M57.7 169.3l.1 .2M57.8 176.8l.4-.2 .5 .2-.5 .3zM57.9 172.8l.5-.3 .4 .3-.4 .2zM57.9 171.7l.5-.2 .5 .2-.5 .3zM57.9 169.5h-.1M58.2 175.3l.4-.3 .5 .3-.5 .2zM58.2 176.6v.5M58.4 171.5v.5M58.4 172.5v.5"/>
<path d="M58.4 170.8v.5M58.5 169.1v.2M58.6 175v.5M58.8 169.1l.2 .4a.46 .46 0 0 1-.5 .3 .46 .46 0 0 1-.4-.5l.1-.1M58.8 172.2l.4-.2 .6 .2-.6 .3zM58.9 171.2l.4-.3 .5 .3-.5 .3zM59.1 174.8l.5-.3 .4 .3-.4 .2zM59.2 179.7l-.7-.3-.3 .3v2.5l-2.9 1.6M59.2 172v.5M59.3 176l.5-.3 .4 .3-.4 .2zM59.3 170.3v.5M59.3 170.9v.6"/>
<path d="M59.6 174.5v.5M59.8 171.7l.4-.3 .4 .3-.4 .3zM59.8 170.7l.4-.3 .5 .3-.5 .2zM59.8 175.7v.5M59.9 168.9v.1a.51 .51 0 0 1-.9 .1M60 174.3l.5-.3 .5 .3-.5 .2zM60.2 175.4l.5-.2 .5 .2-.5 .3zM60.2 170.4v.5M60.2 171.4v.6M60.3 169.8v.5M60.5 174v.5M60.6 171.2l.5-.3 .5 .3-.5 .2z"/>
<path d="M60.7 170.2l.5-.4 .4 .4-.4 .2zM60.7 175.2v.5M61 173.7l.4-.2 .4 .2-.4 .3zM61.1 170.9v.5M61.2 168.6l-6.2 3.5-4.4-2.5M61.2 174.9l.4-.2 .4 .2-.4 .3zM61.2 169.3v.5M61.2 169.8v.6M61.4 173.5v.5M61.6 170.7l.4-.3 .5 .3-.5 .2zM61.6 169.6l.4-.3 .5 .3-.5 .2zM61.6 174.7v.5"/>
<path d="M61.8 173.2l.5-.3 .5 .3-.5 .3zM62 174.4l.5-.3 .5 .3-.5 .3zM62 168.8v.4M62 169.3v.5M62 170.4v.5M62.3 172.9v.6M62.5 170.1l.4-.3 .5 .3-.5 .3zM62.5 169.1l.5-.3 .4 .3-.4 .2zM62.5 174.1v.6M62.9 168.2v.5M62.9 169.8v.6M63 173.8l.4-.2 .5 .2-.5 .3z"/>
<path d="M63 168.8v.5M63.4 172.3l.4-.2 .5 .2-.5 .3zM63.4 169.6l.5-.3 .4 .3-.4 .2zM63.4 168.6l.5-.4 .5 .4-.5 .2zM63.4 173.6v.5M63.6 167.8l-8.6 5-5.7-3.3M63.8 167.7v.5M63.8 172.1v.5M63.9 168.2v.6M63.9 169.3v.5M64.3 171.8l.5-.3 .4 .3-.4 .3zM64.3 169.1l.5-.3 .5 .3-.5 .2z"/>
<path d="M64.4 168l.4-.3 .5 .3-.5 .2zM64.5 172.9l.5-.2 .4 .2-.4 .4zM64.7 167.4v.3M64.8 168.8v.5M64.8 171.5v.6M64.8 167.7v.5M65 172.7v.6M65.2 171.2l.5-.2 .4 .2-.4 .3zM65.3 168.5l.4-.3 .5 .3-.5 .3zM65.3 167.5l.4-.3 .5 .3-.5 .2zM65.3 161.8l.7 .4M65.4 172.4l.5-.2 .5 .2-.5 .3z"/>
<path d="M65.6 167v.2M65.7 171v.5M65.7 167.2v.5M65.7 168.2v.6M65.9 172.2v.5M66.1 170.7l.5-.2 .5 .2-.5 .3zM66.2 168l.4-.3 .5 .3-.5 .2zM66.2 167l.5-.3 .4 .3-.4 .2zM66.4 171.9l.4-.3 .4 .3-.4 .3zM66.5 166.5v.2M66.6 167.7v.5M66.6 170.5v.5"/>
<path d="M66.7 166.7v.5M66.8 171.6v.6M67.1 170.2l.4-.3 .4 .3-.4 .3zM67.1 167.5l.5-.3 .4 .3-.4 .2zM67.1 166.4l.5-.2 .4 .2-.4 .3zM67.2 171.4l.5-.3 .5 .3-.5 .2zM67.5 169.9v.6M67.6 166.2v.5M67.6 167.2v.5M67.7 165.9a32.8 32.8 0 0 1-23.8 2.7 23.1 23.1 0 0 1-6.4-2.6M67.7 171.1v.5M68 166.9l.5-.2 .4 .2-.4 .3z"/>
<path d="M68 165.9l.5-.3 .5 .3-.5 .3zM68.2 170.9l.4-.3 .5 .3-.5 .2zM68.3 165.5v.1M68.5 166.7v.5M68.5 165.6v.6M68.6 169.3l.4-.2 .5 .2-.5 .3zM68.6 170.6v.5M68.9 166.4l.5-.2 .4 .2-.4 .3zM69 165.3l.4-.2 .4 .2-.4 .3zM69 169.1v.5M69.2 165v.1M69.4 165.1v.5"/>
<path d="M69.4 166.2v.5M69.5 168.8l.5-.3 .4 .3-.4 .3zM69.7 170l.5-.3 .4 .3-.4 .2zM69.8 164.8l.6-.2 .4 .2-.4 .3zM69.8 165.8l.5-.2 .4 .2-.4 .4zM70 168.5v.6M70.2 169.7v.5M70.3 165.6v.6M70.4 164.6v.5M70.4 168.2l.5-.2 .4 .2-.4 .3zM70.6 169.5l.5-.3 .5 .3-.5 .2zM70.7 165.3l.5-.2 .5 .2-.5 .3z"/>
<path d="M70.8 164.3l.4-.2 .5 .2-.5 .3zM70.9 168v.5M71.1 169.2v.5M71.2 164.1v.5M71.2 165.1v.5M71.3 167.7l.5-.2 .5 .2-.5 .3zM71.6 168.9l.4-.3 .5 .3-.5 .3zM71.7 163.7l.5-.2 .4 .2-.4 .4zM71.7 164.8l.4-.2 .5 .2-.5 .3zM71.8 167.5v.5M72 168.6v.6M72.1 164.6v.5"/>
<path d="M72.2 163.5v.6M72.3 167.2l.4-.3 .5 .3-.5 .3zM72.5 168.4l.4-.3 .5 .3-.5 .2zM72.6 164.2l.5-.2 .4 .2-.4 .4zM72.6 163.2l.5-.2 .4 .2-.4 .3zM72.7 166.9v.6M72.9 168.1v.5M73.1 163v.5M73.1 164v.6M73.4 167.9l.5-.4 .4 .4-.4 .2zM73.5 162.7l.5-.3 .5 .3-.5 .3zM73.5 163.7l.5-.2 .4 .2-.4 .3z"/>
<path d="M73.8 166.3l.4-.3 .5 .3-.5 .3zM73.9 167.5v.6M74 163.5v.5M74 162.4v.6M74.2 166v.6M74.4 163.2l.5-.2 .5 .2-.5 .3zM74.5 162.2l.4-.3 .5 .3-.5 .2zM74.7 165.8l.4-.3 .5 .3-.5 .2zM74.9 167l.5-.3 .4 .3-.4 .2zM74.9 161.9v.5M74.9 163v.5M75.1 165.5v.5"/>
<path d="M75.4 161.6l.5-.2 .4 .2-.4 .3zM75.4 162.7l.4-.3 .5 .3-.5 .3zM75.4 166.7v.5M75.6 165.3l.5-.3 .4 .3-.4 .2zM75.8 166.4l.5-.2 .4 .2-.4 .3zM75.8 162.4v.6M75.9 161.4v.5M76.1 165v.5M76.3 162.2l.4-.3 .5 .3-.5 .2zM76.3 166.2v.5M76.5 164.7l.5-.3 .5 .3-.5 .3zM76.6 160.8l2.5 1.5-28.9 16.7 29-16.7 3.2 1.8"/>
<path d="M76.7 165.9l.5-.3 .5 .3-.5 .3zM76.7 161.9v.5M77 171.3l.4 .3 .6-.4v-2.1l-.2-.3-.4 .6v2.2M77 164.4v.6M77 171.3l-17.8 10.2M77.2 165.6v.6M77.5 164.2l.4-.3 .5 .3-.5 .2zM77.7 165.4l.4-.3 .4 .3-.4 .2zM77.8 163.5l-25.5 14.7-.2-.1M77.8 163.5l-.2-.1-25.5 14.7M77.9 168.9l-.4-.3a.46 .46 0 0 0-.5 .5v2.2M77.9 163.9v.5"/>
<path d="M78 170.7l4.4-2.5v-4.1l-29.1 16.7v3.1M78.1 165.1v.5M78.5 164.8l.6-.2 .4 .2-.4 .3zM79.1 164.6v.5M80.4 165l-25.5 14.7-.1-.1M87 164.4v4.2a8.9 8.9 0 0 1-3.4 6.4l-2.5 1.7-14.1 8.2a31.8 31.8 0 0 1-26.9 .7 13.2 13.2 0 0 1-6.9-6.6l-.3-1.2-.1-5.2M51 183.9l.1-2.2a.54 .54 0 0 1 .5 .6v1.6M51.1 181.7l.6-.2 .3 .3 .1 2.1M58.2 182.2l.5 .2 .5-.3v-2.4h-.3l-.2 .5v2.2"/>
</g>
<!-- layer: Visible Narrow (ISO) -->
<g fill="#000">
<circle cx="71.8" cy="51.3" r=".19"/>
<circle cx="73.4" cy="52.4" r=".19"/>
<circle cx="73.4" cy="52.2" r=".19"/>
<circle cx="73.4" cy="52.5" r=".19"/>
<circle cx="73.6" cy="52.5" r=".19"/>
<circle cx="75.9" cy="52.1" r=".19"/>
<circle cx="77.3" cy="54.1" r=".19"/>
<circle cx="77.5" cy="54.4" r=".19"/>
<circle cx="39.1" cy="171.2" r=".19"/>
<circle cx="40" cy="170.6" r=".19"/>
<circle cx="43.8" cy="168.7" r=".19"/>
<circle cx="51.5" cy="170.8" r=".19"/>
<circle cx="52.4" cy="171.3" r=".19"/>
<circle cx="54.4" cy="175.7" r=".19"/>
<circle cx="55.4" cy="175.2" r=".19"/>
<circle cx="59.1" cy="173.1" r=".19"/>
<circle cx="64.7" cy="170.1" r=".19"/>
<circle cx="66.7" cy="169" r=".19"/>
<circle cx="67.4" cy="166.1" r=".19"/>
<circle cx="76.6" cy="162.9" r=".19"/>
</g>
<!-- layer: Visible (ISO) -->
<g fill="#000">
<circle cx="68.3" cy="33.9" r=".25"/>
<circle cx="39.2" cy="57.4" r=".25"/>
<circle cx="39.2" cy="57.5" r=".25"/>
<circle cx="39.2" cy="57.6" r=".25"/>
<circle cx="39.2" cy="57.2" r=".25"/>
<circle cx="39.2" cy="57.3" r=".25"/>
<circle cx="39.3" cy="57.1" r=".25"/>
<circle cx="55.1" cy="60" r=".25"/>
<circle cx="73.6" cy="52.5" r=".25"/>
<circle cx="39" cy="64.2" r=".25"/>
<circle cx="39.1" cy="64" r=".25"/>
<circle cx="39.1" cy="63.9" r=".25"/>
<circle cx="39.1" cy="63.8" r=".25"/>
<circle cx="39.2" cy="63.7" r=".25"/>
<circle cx="39.2" cy="63.6" r=".25"/>
<circle cx="39.2" cy="63.4" r=".25"/>
<circle cx="39.2" cy="63.3" r=".25"/>
<circle cx="39.2" cy="63.5" r=".25"/>
<circle cx="39.3" cy="63.2" r=".25"/>
<circle cx="47.7" cy="63.5" r=".25"/>
<circle cx="47.8" cy="63.7" r=".25"/>
<circle cx="47.9" cy="63.9" r=".25"/>
<circle cx="48" cy="63.9" r=".25"/>
<circle cx="48.2" cy="64" r=".25"/>
<circle cx="47.8" cy="87.9" r=".25"/>
<circle cx="54.9" cy="91.9" r=".25"/>
<circle cx="68.5" cy="159.7" r=".25"/>
<circle cx="68.8" cy="154" r=".25"/>
<circle cx="74.1" cy="153.8" r=".25"/>
<circle cx="75.8" cy="149.6" r=".25"/>
<circle cx="75.8" cy="149.3" r=".25"/>
<circle cx="46" cy="169.1" r=".25"/>
<circle cx="53.2" cy="169.6" r=".25"/>
<circle cx="67.4" cy="166.1" r=".25"/>
<circle cx="68.7" cy="160.1" r=".25"/>
<circle cx="79.1" cy="162.3" r=".25"/>
<circle cx="50.2" cy="183" r=".25"/>
</g>
<!-- layer: Symbol (ISO) -->
<g fill="none" stroke="#000" stroke-width=".25">
<path d="M138 37.8l-60.3 13M77.7 50.8l2.3-1 .2 .9zM136 60.7l-77.6 21.2M58.4 81.9l2.3-1.2 .3 1zM127 86.3v-6.3h160v6.3M127 86.3v43.6h160v-43.6M127 86.3h160M127 92.5h160M127 98.7h160M136 86.3v43.6M145 86.3v43.6M207 86.3v43.6"/>
<path d="M227 86.3v43.6M252 86.3v43.6M106.7 100.2l-30.6 30.3M127 104.9h160M127 111.2h160M127 117.4h160M77.5 128.4l.7 .7-2.1 1.4zM99.9 135.4l-27.4 33M127 123.7h160M76 152.7l2.4-1.1 .1 1zM104.8 146.3l-28.8 6.4M55 172.1l2.3-.9 .2 .9z"/>
<path d="M72.8 168.5l-17.8 3.6M73.7 166.2l.7 .6-1.9 1.6zM85.9 172.3l2.6 .1-.3 1zM85.9 172.3l15 3.7M100.3 163l-26.5 5.3"/>
<circle cx="142.4" cy="36.8" r="4.5"/>
<circle cx="140.4" cy="59.6" r="4.5"/>
<circle cx="109.9" cy="97" r="4.5"/>
<circle cx="102.8" cy="132" r="4.5"/>
<circle cx="109.1" cy="145.4" r="4.5"/>
<circle cx="104.7" cy="162.1" r="4.5"/>
<circle cx="105.3" cy="177" r="4.5"/>
</g>
<!-- layer: Border (ISO) -->
<path d="M10 9.9h277v190h-277z" fill="none" stroke="#000" stroke-width=".7"/>
<!-- layer: Title (ISO) -->
<g fill="none" stroke="#000" stroke-width=".51">
<path d="M177 129.9v15M227 129.9v15M287 129.9h-160v70M127 156.9h160M127 144.9h160M167 156.9v33M257 156.9v43M127 179.9h160M150 167.9l12-2v10l-12-2zM87 191.9v8M107 191.9v8M127 191.9h-60v8"/>
<path d="M127 189.9h160"/>
<circle cx="137" cy="170.9" r="5"/>
<circle cx="137" cy="170.9" r="3"/>
</g>
<path d="M129.5 170.9h5M135.8 170.9h2.4M137 163.4v5M137 169.6v2.6M137 173.4v5M139.5 170.9h5M147.5 170.9h2.8M151.1 170.9h1.4M153.2 170.9h5.6M159.5 170.9h1.5M161.7 170.9h2.8" fill="none" stroke="#000" stroke-width=".25"/>
<!-- layer: Symbol (ISO) -->
<path d="M77.7 50.8l2.3-1 .2 .9zM58.4 81.9l2.3-1.2 .3 1zM77.5 128.4l.7 .7-2.1 1.4zM76 152.7l2.4-1.1 .1 1zM55 172.1l2.3-.9 .2 .9zM73.7 166.2l.7 .6-1.9 1.6zM85.9 172.3l2.6 .1-.3 1z" fill="#000"/>
<g font-size="5.6">
<text x="137.5" y="151.7">PONTIFICIA UNIVERSIDAD CATÓLICA</text>
<text x="246.3" y="151.7">DEL PERÚ</text>
</g>
<g font-size="4.2">
<text x="141" y="38.3">5</text>
<text x="138.9" y="61.1">4</text>
<text x="199.3" y="84.6">PARTS LIST</text>
<text x="130.6" y="90.8">7</text>
<text x="139.6" y="90.8">1</text>
<text x="145.9" y="90.8">protoboard</text>
<text x="227.9" y="90.8">Steel</text>
<text x="108.5" y="98.6">1</text>
<text x="130.6" y="97.1">6</text>
<text x="139.6" y="97.1">1</text>
<text x="145.9" y="97.1">switch</text>
<text x="227.9" y="97.1">Generic</text>
<text x="130.6" y="103.3">5</text>
<text x="139.6" y="103.3">4</text>
<text x="145.9" y="103.3">5mm LED</text>
<text x="227.9" y="103.3">Acrylic, Clear</text>
<text x="130.6" y="109.6">4</text>
<text x="139.6" y="109.6">2</text>
<text x="145.9" y="109.6">sensores piezoelectricos</text>
<text x="227.9" y="109.6">Plexiglass</text>
<text x="130.6" y="115.8">3</text>
<text x="139.6" y="115.8">1</text>
<text x="145.9" y="115.9">arduino nano</text>
<text x="227.9" y="115.9">Generic</text>
<text x="130.6" y="122.1">2</text>
<text x="139.6" y="122.1">1</text>
<text x="145.9" y="122">tapa</text>
<text x="227.9" y="122.1">Generic</text>
<text x="130.6" y="128.3">1</text>
<text x="139.6" y="128.3">1</text>
<text x="145.9" y="127.8">cuerpo</text>
<text x="227.9" y="128.3">Generic</text>
<text x="101.4" y="133.5">7</text>
<text x="107.7" y="146.8">6</text>
<text x="103.3" y="163.5">3</text>
<text x="103.8" y="178.5">2</text>
</g>
<g font-size="3.5">
<text x="130.5" y="133.6">ACABADO</text>
<text x="150.3" y="133.6">SUPERFICIAL</text>
<text x="181.8" y="133.6">TOLERANCIA</text>
<text x="206.1" y="133.6">GENERAL</text>
<text x="248.7" y="133.6">MATERIAL</text>
<text x="129.8" y="161.7">MÉTODO DE PROYECCIÓN</text>
<text x="265.1" y="161.7">ESCALA</text>
<text x="258.1" y="184.7">FECHA:</text>
<text x="258.1" y="194.7">LÁMINA:</text>
</g>
<g font-size="2.8">
<text x="72.1" y="195.1">COTA</text>
<text x="92.1" y="195.1">COTA</text>
<text x="112.1" y="195.1">COTA</text>
<text x="70.6" y="198.7">NOMINAL</text>
<text x="91.6" y="198.7">MÁXIMA</text>
<text x="112" y="198.7">MÍNIMA</text>
</g>
</svg>
